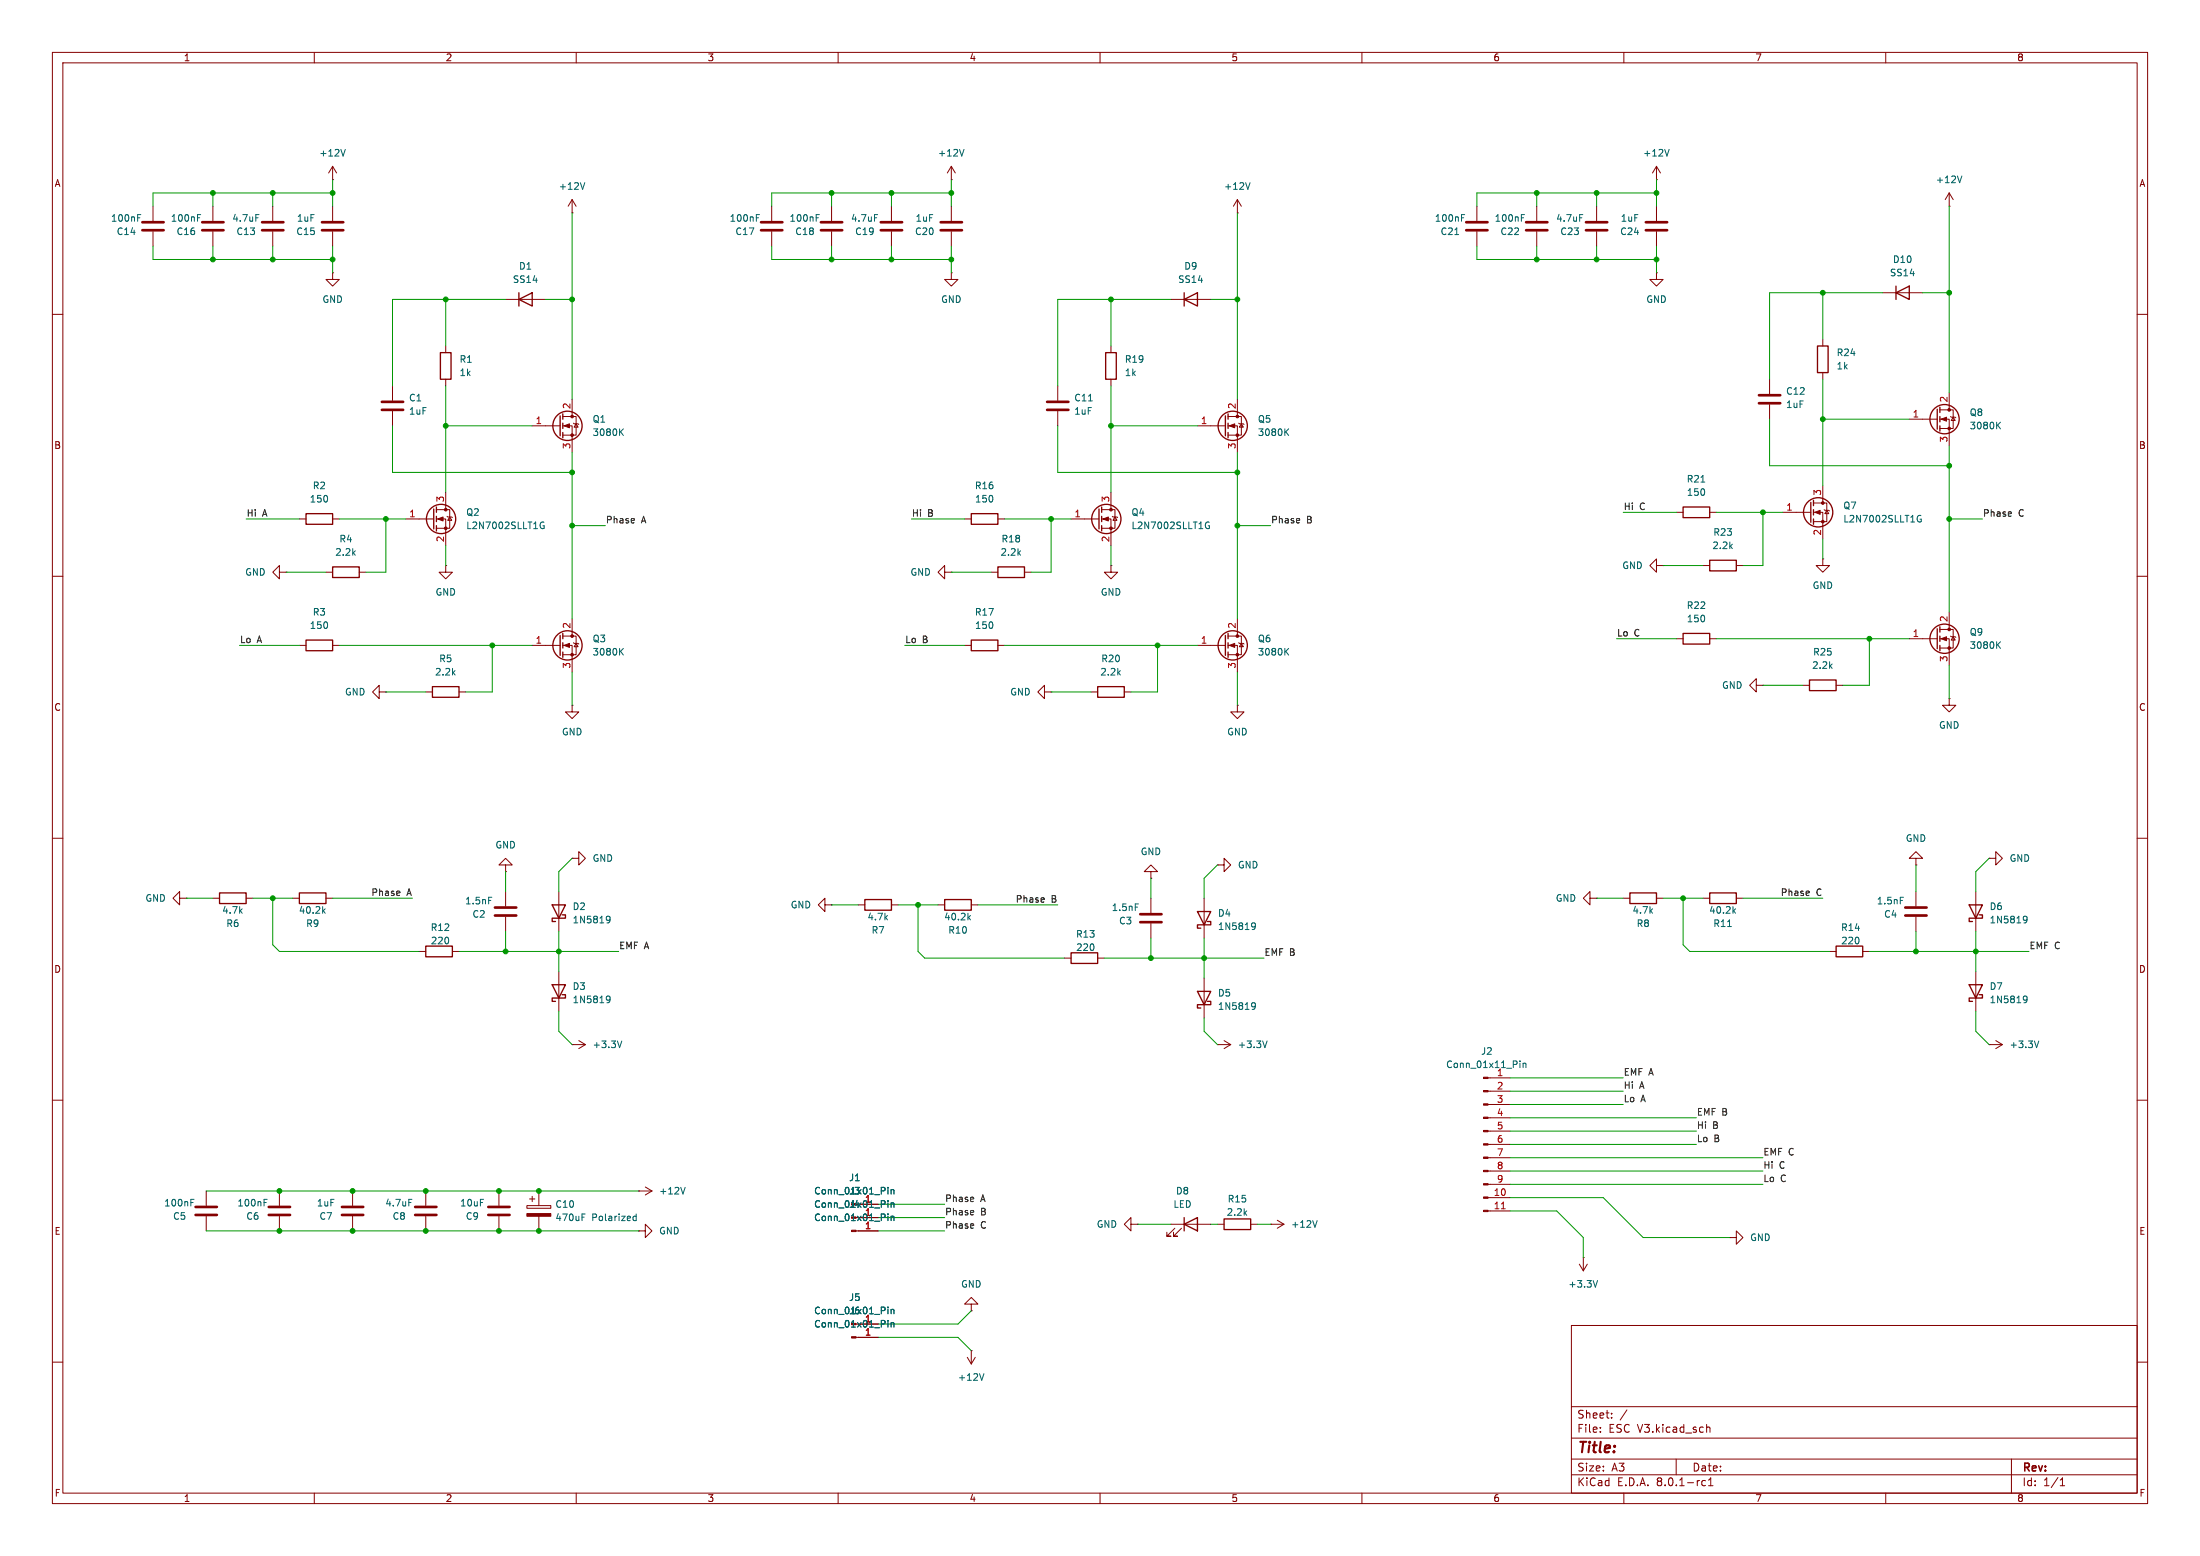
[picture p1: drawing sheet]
<svg xmlns="http://www.w3.org/2000/svg" width="420mm" height="297mm" viewBox="0 0 420 297" stroke-linecap="round" stroke-linejoin="round" font-family="sans-serif">
<g fill="none" stroke="#840000" stroke-width=".19">
<path d="M10 10h400v277h-400zM12 12h396v273h-396zM60 10v2M110 10v2M160 10v2M210 10v2M260 10v2M310 10v2M360 10v2M29.2 39.4v2.8M40.6 39.4v2.8M52.1 39.4v2.8"/>
<path d="M63.5 34.3h.1M63.5 31.8l-.8 1.2M63.5 31.8v2.5M63.5 39.4v2.8M63.5 31.8l.8 1.2M109.2 38.1v2.5M109.2 38.1l-.7 1.3M109.2 38.1l.8 1.3M147.3 39.4v2.8M158.7 39.4v2.8M170.2 39.4v2.8M181.6 34.3h.1"/>
<path d="M181.6 31.8l-.8 1.2M181.6 31.8v2.5M181.6 39.4v2.8M181.6 31.8l.8 1.2M236.2 38.1l-.7 1.3M236.2 38.1v2.5M236.2 38.1l.8 1.3M281.9 39.4v2.8M293.4 39.4v2.8M304.8 39.4v2.8M316.2 34.3h.1M316.2 31.8l-.7 1.2"/>
<path d="M316.2 31.8v2.5M316.2 39.4v2.8M316.2 31.8l.8 1.2M372.1 39.4h.1M372.1 36.8l-.8 1.3M372.1 36.8v2.6M372.1 36.8l.8 1.3M10 60h2M29.2 44.2v2.8M40.6 44.2v2.8M52.1 44.2v2.8M63.5 52.1v1.2h1.3l-1.3 1.3-1.3-1.3h1.3"/>
<path d="M63.5 52.1h.1M63.5 44.2v2.8M96.5 57.2h7.6M109.2 40.6h.1M147.3 44.2v2.8M158.7 44.2v2.8M170.2 44.2v2.8M181.6 52.1v1.2h1.3l-1.3 1.3-1.3-1.3h1.3M181.6 52.1h.1M181.6 44.2v2.8M223.5 57.2h7.6M236.2 40.6h.1"/>
<path d="M281.9 44.2v2.8M293.4 44.2v2.8M304.8 44.2v2.8M316.2 52.1v1.2h1.3l-1.3 1.3-1.2-1.3h1.2M316.2 52.1h.1M316.2 44.2v2.8M359.4 55.9h7.6M408 60h2M74.9 73.7v2.8M74.9 78.5v2.8M85.1 66v1.3M85.1 72.4v1.3"/>
<path d="M107.4 79.5h2.6v3.6h-2.6M109.2 76.2v3.3M201.9 73.7v2.8M201.9 78.5v2.8M212.1 66v1.3M212.1 72.4v1.3M234.4 79.5h2.6v3.6h-2.6M236.2 76.2v3.3M337.8 72.4v2.8M337.8 77.2v2.8M348 64.8v1.2M348 71.1v1.3"/>
<path d="M370.3 78.2h2.6v3.6h-2.6M372.1 74.9v3.3M372.4 79.5l1 .3M372.9 79.6l.4 .7h-.8zM57.1 99.1h1.3M63.5 99.1h1.3M77.5 99.1h5.3M83.3 99.1h1.8v5M83.3 97.3h2.6v3.5h-2.6M85.1 94v3.3M85.3 98.6l1.1 .2M85.9 98.7l.3 .6h-.7z"/>
<path d="M101.6 81.3h5.3M107.4 81.3h1.8v5.1M109.5 80.8l1 .2M110 80.9l.4 .6h-.8zM184.1 99.1h1.3M190.5 99.1h1.3M204.5 99.1h5.3M210.3 99.1h1.8v5M210.3 97.3h2.6v3.5h-2.6M212.1 94v3.3M212.3 98.6l1.1 .2M212.9 98.7l.3 .6h-.7z"/>
<path d="M228.6 81.3h5.3M234.4 81.3h1.8v5.1M236.5 80.8l1 .2M237 80.9l.4 .6h-.8zM320 97.8h1.3M326.4 97.8h1.3M340.4 97.8h5.3M346.2 97.8h1.8v5.1M346.2 96h2.5v3.6h-2.5M348 92.7v3.3M348.2 97.3l1 .2M348.7 97.4l.4 .6h-.7z"/>
<path d="M364.5 80h5.3M370.3 80h1.8v5.1M10 110h2M53.3 109.2v-1.2l-1.2 1.2 1.2 1.3v-1.3h1.3M54.6 109.2h.1M62.2 109.2h1.3M68.6 109.2h1.2M85.1 108v1.2h1.3l-1.3 1.3-1.3-1.3h1.3M85.1 108h.1M109.2 118.1v3.3M180.3 109.2v-1.2l-1.2 1.2 1.2 1.3v-1.3h1.3M181.6 109.2h.1"/>
<path d="M189.2 109.2h1.3M195.6 109.2h1.2M212.1 108v1.2h1.3l-1.3 1.3-1.3-1.3h1.3M212.1 108h.1M236.2 118.1v3.3M316.2 108v-1.3l-1.2 1.3 1.2 1.2v-1.2h1.3M317.5 108h.1M325.1 108h1.3M331.5 108h1.2M348 106.7v1.3h1.2l-1.2 1.2-1.3-1.2h1.3M348 106.7h.1M372.1 116.8v3.3"/>
<path d="M408 110h2M57.1 123.2h1.3M63.5 123.2h1.3M72.4 132.1v-1.3l-1.3 1.3 1.3 1.3v-1.3h1.3M73.7 132.1h.1M81.3 132.1h1.2M87.6 132.1h1.3M101.6 123.2h5.3M107.4 123.2h1.8v5.1M107.4 121.4h2.6v3.6h-2.6M109.2 134.6v1.3h1.3l-1.3 1.3-1.3-1.3h1.3M109.2 134.6h.1"/>
<path d="M109.5 122.7l1 .2M110 122.8l.4 .6h-.8zM184.1 123.2h1.3M190.5 123.2h1.3M199.4 132.1v-1.3l-1.3 1.3 1.3 1.3v-1.3h1.3M200.7 132.1h.1M208.3 132.1h1.2M214.6 132.1h1.3M228.6 123.2h5.3M234.4 123.2h1.8v5.1M234.4 121.4h2.6v3.6h-2.6M236.2 134.6v1.3h1.3l-1.3 1.3-1.3-1.3h1.3"/>
<path d="M236.2 134.6h.1M236.5 122.7l1 .2M237 122.8l.4 .6h-.8zM320 121.9h1.3M326.4 121.9h1.3M335.3 130.8v-1.3l-1.3 1.3 1.3 1.3v-1.3h1.2M336.5 130.8h.1M344.2 130.8h1.2M350.5 130.8h1.3M364.5 121.9h5.3M370.3 121.9h1.8v5.1M370.3 120.1h2.6v3.6h-2.6"/>
<path d="M372.1 133.4v1.2h1.3l-1.3 1.3-1.3-1.3h1.3M372.1 133.4h.1M372.4 121.4l1 .3M372.9 121.5l.4 .7h-.8zM10 160h2M408 160h2M34.3 171.5v-1.3l-1.3 1.3 1.3 1.2v-1.2h1.3M35.6 171.5h.1M40.6 171.5h1.3M47 171.5h1.3M55.9 171.5h1.2M62.2 171.5h1.3"/>
<path d="M96.5 165.1h1.3l-1.3-1.3-1.3 1.3h1.3v1.3M96.5 166.4h.1M96.5 170.2v2.8M96.5 175v2.8M106.7 170.2v7.6M109.2 163.8h1.3v-1.2l1.3 1.2-1.3 1.3v-1.3M109.2 163.8h.1M157.5 172.7v-1.2l-1.3 1.2 1.3 1.3v-1.3h1.2M158.7 172.7h.1M163.8 172.7h1.3M170.2 172.7h1.2M179.1 172.7h1.2"/>
<path d="M185.4 172.7h1.3M219.7 166.4h1.3l-1.3-1.3-1.3 1.3h1.3v1.2M219.7 167.6h.1M219.7 171.5v2.7M219.7 176.3v2.8M229.9 171.5v7.6M232.4 165.1h1.3v-1.3l1.2 1.3-1.2 1.3v-1.3M232.4 165.1h.1M303.5 171.5v-1.3l-1.2 1.3 1.2 1.2v-1.2h1.3M304.8 171.5h.1M309.9 171.5h1.2M316.2 171.5h1.3"/>
<path d="M325.1 171.5h1.3M331.5 171.5h1.2M365.8 163.8h1.2l-1.2-1.2-1.3 1.2h1.3v1.3M365.8 165.1h.1M365.8 170.2v2.8M365.8 175v2.8M377.2 170.2v7.6M379.7 163.8h1.3v-1.2l1.3 1.2-1.3 1.3v-1.3M379.7 163.8h.1M80 181.6h1.3M86.4 181.6h1.2M106.7 185.4v7.6"/>
<path d="M109.2 199.4h.1M109.2 199.4h2.6M110.5 198.6l1.3 .8M111.8 199.4l-1.3 .8M203.2 182.9h1.3M209.5 182.9h1.3M229.9 186.7v7.6M232.4 199.4h.1M232.4 199.4h2.5M233.7 198.6l1.2 .8M234.9 199.4l-1.2 .8M349.2 181.6h1.3"/>
<path d="M355.6 181.6h1.3M377.2 185.4v7.6M379.7 199.4h.1M379.7 199.4h2.6M381 198.6l1.3 .8M382.3 199.4l-1.3 .8M10 210h2M284.1 218.4h4.2M284.1 215.9h4.2M284.1 213.4h4.2M284.1 210.8h4.2M284.1 208.3h4.2"/>
<path d="M284.1 205.7h4.2M408 210h2M39.4 227.3v2.8M39.4 232.2v2.7M53.3 227.3v2.8M53.3 232.2v2.7M67.3 227.3v2.8M67.3 232.2v2.7M81.3 227.3v2.8M81.3 232.2v2.7M95.2 227.3v2.8M95.2 232.2v2.7"/>
<path d="M100.6 230.1h4.6v.5h-4.6zM101.1 228.9h1M101.6 228.3v1.1M102.9 227.3v2.8M102.9 232.2v2.7M121.9 227.3h.1M121.9 234.9h1.3v-1.2l1.3 1.2-1.3 1.3v-1.3M121.9 234.9h.1M121.9 227.3h2.6M123.2 226.6l1.3 .7M124.5 227.3l-1.3 .8M163.4 234.9h4.2"/>
<path d="M163.8 232.4h3.8M163.8 229.9h3.8M215.9 233.7v-1.3l-1.3 1.3 1.3 1.2v-1.2h1.3M217.2 233.7h.1M223.5 233.7h7.6M224.3 234.4l-1.5 1.6h.7h-.7v-.8M225.6 234.4l-1.6 1.6h.8h-.8v-.8M232.4 233.7h1.3M238.8 233.7h1.2M242.6 233.7h.1M242.6 233.7h2.5M243.8 232.9l1.3 .8"/>
<path d="M245.1 233.7l-1.3 .7M284.1 231.1h4.2M284.1 228.6h4.2M284.1 226.1h4.2M284.1 223.5h4.2M284.1 221h4.2M330.2 236.2h1.3v-1.3l1.2 1.3-1.2 1.3v-1.3M330.2 236.2h.1M10 260h2M163.4 255.3h4.2M163.8 252.7h3.8M184.7 259.1l.7 1.2"/>
<path d="M185.4 257.8h.1M185.4 248.9h1.3l-1.3-1.3-1.3 1.3h1.3v1.3M185.4 250.2h.1M185.4 257.8v2.5M186.2 259.1l-.8 1.2M300 253h108v32h-108zM301.5 241.3l.8 1.3M302.3 240h.1M302.3 240v2.6M303 241.3l-.7 1.3M408 260h2M300 278.5h108"/>
<path d="M300 274.5h108M300 268.5h108M305.5 273.2v.2M305.5 272.5v.1M307.7 270.5v.2M307.7 269.8v.1M310.6 269.1l-1.3 1.9M320 278.5v3M325.8 271.9v1.5M325.8 272.5l.2-.1 .4 .1v.9M384 278.5v6.5M60 285v2"/>
<path d="M110 285v2M160 285v2M210 285v2M260 285v2M300 281.5h108M310 285v2M325.6 282.7l-.4-.1-.3 .3 .1 .6h.6M326.2 283.6h.8M326.2 282.5l.4-.4v1.5M360 285v2M393.3 283.6h.9M393.3 282.5l.4-.4v1.5"/>
</g>
<g fill="none" stroke="#006464" stroke-width=".19">
<path d="M65.9 28.5l-.4 1.3M111.6 34.9l-.4 1.2M184 28.5l-.4 1.3M238.6 34.9l-.4 1.2M318.6 28.5l-.4 1.3M374.5 33.6l-.4 1.3M26.3 41.6h.4M26.3 41h.6M37.7 41.6h.4M37.7 41h.6M48.8 41h.6M144.4 41.6h.4"/>
<path d="M144.4 41h.6M155.8 41.6h.4M155.8 41h.6M166.9 41h.6M277.7 44.8h.8M279 41.6h.4M279 41h.6M290.4 41.6h.5M290.4 41h.6M301.6 41h.6M207.8 76.5h.7M103.8 99.7h-.5l-.1 .2"/>
<path d="M118.5 82.4l.5 .7M119 81.9l-.7 .7M230.8 99.7h-.5l-.1 .2M245.5 82.4l.5 .7M246 81.9l-.7 .7M324.7 92h.8M366.5 99.1h.3l-.1 .5h-.5l-.1-.3M366.7 98.4h-.5l-.1 .3M381.4 81.1l.5 .8M381.9 80.6l-.7 .7M103.6 100.4h.3l-.1 .4h-.5l-.1-.2M230.6 100.4h.3l-.1 .4h-.5l-.1-.2"/>
<path d="M118.5 124.3l.5 .7M119 123.8l-.7 .7M245.5 124.3l.5 .7M246 123.8l-.7 .7M381.4 123l.5 .8M381.9 122.5l-.7 .7M61.7 173.8l.4 .5M62.1 173.5l-.5 .5M93.3 171.3h.6M115.9 174.9h.3l.3 .2a.84 .84 0 0 1-.4 1.1h-.2M116.5 175.4l-.3 .3-.3-.1M184.9 175.1l.4 .5"/>
<path d="M185.3 174.7l-.5 .5M216.7 172.5h.6M239.1 176.2h.3l.3 .2a.84 .84 0 0 1-.4 1h-.2M239.7 176.7l-.3 .2h-.3M329.8 176.9h.7M331 173.8l.3 .5M331.3 173.5l-.5 .5M362.8 171.3h.6M386.4 174.9h.3l.3 .2-.1 .8-.2 .2-.3 .1M387 175.4l-.3 .3-.3-.1M115.9 190.2l.3-.1 .3 .3a.84 .84 0 0 1-.4 1h-.2M116.5 190.7l-.3 .2h-.3"/>
<path d="M118.7 198.7l-.4 1.3M239.1 191.5l.3-.1 .3 .2a.84 .84 0 0 1-.4 1.1h-.2M239.7 191.9l-.3 .3-.3-.1M241.9 198.7l-.4 1.3M386.4 190.2l.3-.1 .3 .3-.1 .7-.2 .2-.3 .1M387 190.7l-.3 .2h-.3M389.2 198.7l-.4 1.3M290.2 202.5v.1M290.2 202.9v.9M290.8 202.9v.9M290.8 203.1l.2-.2 .3 .1v.8M36.4 229.5h.5"/>
<path d="M36.4 228.9h.6M50.4 229.5h.4M50.4 228.9h.6M78 228.9h.6M111.1 232.3h.4M111.1 231.7h.6M120.8 232.7l.3 .3 .4-.1M121.5 232.2l-.4-.1-.3 .3M121.5 231.7v1.3M130.8 226.6l-.4 1.3M169.5 226.6v.2M169.5 227.1v.8"/>
<path d="M169.5 229.2v.1M169.5 229.6v.8M169.5 231.7v.1M169.5 232.1v.9M170.1 227.1v.8M170.1 229.6v.8M170.1 232.1v.9M170.1 232.3l.2-.2 .3 .1 .1 .8M170.1 227.2l.2-.1h.3l.1 .8M170.1 229.7l.2-.1 .3 .1 .1 .7M251.5 233l-.5 1.3M169.5 249.5v.1"/>
<path d="M169.5 249.9v.9M169.5 252v.2M169.5 252.5v.8M170.1 249.9v.9M170.1 252.5v.8M170.1 250l.2-.1 .3 .1 .1 .8M170.1 252.6l.2-.1h.3l.1 .8M305 244.4l-.4 1.3M187.8 262.2l-.4 1.3"/>
</g>
<g fill="none" stroke="#840000" stroke-width=".51">
<path d="M27.2 42.4h4M27.2 43.9h4M38.6 42.4h4.1M38.6 43.9h4.1M50 42.4h4.1M50 43.9h4.1M61.5 42.4h4M61.5 43.9h4M145.3 42.4h4.1M145.3 43.9h4.1M156.7 42.4h4.1M156.7 43.9h4.1"/>
<path d="M168.1 42.4h4.1M168.1 43.9h4.1M179.6 42.4h4M179.6 43.9h4M279.9 42.4h4.1M279.9 43.9h4.1M291.3 42.4h4.1M291.3 43.9h4.1M302.8 42.4h4M302.8 43.9h4M314.2 42.4h4.1M314.2 43.9h4.1"/>
<path d="M72.9 78.2h4.1M72.9 76.7h4.1M199.9 78.2h4.1M199.9 76.7h4.1M335.8 77h4.1M335.8 75.4h4.1M94.5 173.2h4.1M94.5 174.8h4.1M217.7 174.5h4M217.7 176h4M363.7 173.2h4.1M363.7 174.8h4.1"/>
<path d="M37.3 230.4h4.1M37.3 231.9h4.1M51.3 230.4h4.1M51.3 231.9h4.1M65.3 230.4h4M65.3 231.9h4M79.2 230.4h4.1M79.2 231.9h4.1M93.2 230.4h4.1M93.2 231.9h4.1"/>
</g>
<g fill="none" stroke="#840000" stroke-width=".25">
<path d="M99.1 57.2l2.5-1.3v2.5zM99.1 55.9v2.5M226.1 57.2l2.5-1.3v2.5zM226.1 55.9v2.5M361.9 55.9l2.6-1.3v2.6zM361.9 54.6v2.6M84.1 67.3h2v5.1h-2zM106.9 79.4v3.8M107.4 79v1M211.1 67.3h2v5.1h-2zM233.9 79.4v3.8M234.4 79v1"/>
<path d="M347 66h2v5.1h-2zM369.8 78.1v3.8M370.3 77.7v1M370.3 79.5v1M58.4 98h5.1v2.1h-5.1zM82.8 97.2v3.8M83.3 96.8v1M83.3 98.6v1M107.4 80.8v1M107.4 82.6v1M185.4 98h5.1v2.1h-5.1zM209.8 97.2v3.8"/>
<path d="M210.3 96.8v1M210.3 98.6v1M234.4 80.8v1M234.4 82.6v1M321.3 96.8h5.1v2h-5.1zM345.7 95.9v3.8M346.2 95.5v1M346.2 97.3v1M346.2 99.1v1M370.3 81.3v1M63.5 108.2h5.1v2h-5.1zM83.3 100.3v1"/>
<path d="M190.5 108.2h5.1v2h-5.1zM210.3 100.3v1M326.4 106.9h5.1v2.1h-5.1zM370.3 119.6v1.1M58.4 122.2h5.1v2h-5.1zM82.5 131.1h5.1v2h-5.1zM106.9 121.3v3.8M107.4 120.9v1M107.4 122.7v1M107.4 124.5v1M185.4 122.2h5.1v2h-5.1zM209.5 131.1h5.1v2h-5.1z"/>
<path d="M233.9 121.3v3.8M234.4 120.9v1M234.4 122.7v1M234.4 124.5v1M321.3 120.9h5.1v2h-5.1zM345.4 129.8h5.1v2h-5.1zM369.8 120v3.8M370.3 121.4v1M370.3 123.2v1M41.9 170.4h5.1v2.1h-5.1zM57.1 170.4h5.1v2.1h-5.1zM105.4 172.7h2.5l-1.2 2.6z"/>
<path d="M107.3 174.6h.6v.7h-2.5v.6h.6M165.1 171.7h5.1v2h-5.1zM180.3 171.7h5.1v2h-5.1zM228.6 174h2.5l-1.2 2.5zM230.5 175.9h.6v.6h-2.5v.7h.6M311.1 170.4h5.1v2.1h-5.1zM326.4 170.4h5.1v2.1h-5.1zM375.9 172.7h2.6l-1.3 2.6zM377.8 174.6h.7v.7h-2.6v.6h.7M81.3 180.6h5.1v2h-5.1zM105.4 188h2.5l-1.2 2.5zM107.3 189.9h.6v.6h-2.5v.6h.6"/>
<path d="M204.5 181.9h5v2h-5zM228.6 189.2h2.5l-1.2 2.6zM230.5 191.1h.6v.7h-2.5v.6h.6M350.5 180.6h5.1v2h-5.1zM375.9 188h2.6l-1.3 2.5zM377.8 189.9h.7v.6h-2.6v.6h.7M226.1 233.7l2.5-1.3v2.5zM226.1 232.4v2.5M233.7 232.7h5.1v2h-5.1z"/>
<circle cx="84.2" cy="99.1" r="2.79"/>
<circle cx="108.3" cy="81.3" r="2.79"/>
<circle cx="211.2" cy="99.1" r="2.79"/>
<circle cx="235.3" cy="81.3" r="2.79"/>
<circle cx="347.1" cy="97.8" r="2.79"/>
<circle cx="371.2" cy="80" r="2.79"/>
<circle cx="108.3" cy="123.2" r="2.79"/>
<circle cx="235.3" cy="123.2" r="2.79"/>
<circle cx="371.2" cy="121.9" r="2.79"/>
</g>
<g fill="#840000" stroke="#840000" stroke-width=".19">
<path d="M107.7 81.3l1-.4v.8z"/>
<path d="M107.7 123.2l1-.4v.8z"/>
<path d="M234.7 81.3l1-.4v.8z"/>
<path d="M162.6 234.8h.8v.3h-.8z"/>
<path d="M83.6 99.1l1-.4v.7z"/>
<path d="M234.7 123.2l1-.4v.8z"/>
<path d="M210.6 99.1l1-.4v.7z"/>
<path d="M283.2 231h.9v.3h-.9z"/>
<path d="M283.2 228.5h.9v.2h-.9z"/>
<path d="M283.2 225.9h.9v.3h-.9z"/>
<path d="M283.2 223.4h.9v.2h-.9z"/>
<path d="M283.2 220.9h.9v.2h-.9z"/>
<path d="M283.2 218.3h.9v.3h-.9z"/>
<path d="M283.2 215.8h.9v.2h-.9z"/>
<path d="M283.2 213.2h.9v.3h-.9z"/>
<path d="M283.2 210.7h.9v.2h-.9z"/>
<path d="M283.2 208.2h.9v.2h-.9z"/>
<path d="M283.2 205.6h.9v.3h-.9z"/>
<path d="M100.6 231.6h4.6v.6h-4.6z"/>
<path d="M370.6 80l1-.4v.8z"/>
<path d="M162.6 255.1h.8v.3h-.8z"/>
<path d="M346.5 97.8l1-.4v.8z"/>
<path d="M370.6 121.9l1-.4v.8z"/>
<circle cx="109.2" cy="83.1" r=".25"/>
<circle cx="109.2" cy="79.5" r=".25"/>
<circle cx="109.2" cy="125" r=".25"/>
<circle cx="109.2" cy="121.4" r=".25"/>
<circle cx="236.2" cy="83.1" r=".25"/>
<circle cx="236.2" cy="79.5" r=".25"/>
<circle cx="85.1" cy="100.8" r=".25"/>
<circle cx="85.1" cy="97.3" r=".25"/>
<circle cx="236.2" cy="125" r=".25"/>
<circle cx="236.2" cy="121.4" r=".25"/>
<circle cx="212.1" cy="100.8" r=".25"/>
<circle cx="212.1" cy="97.3" r=".25"/>
<circle cx="372.1" cy="81.8" r=".25"/>
<circle cx="372.1" cy="78.2" r=".25"/>
<circle cx="348" cy="99.6" r=".25"/>
<circle cx="348" cy="96" r=".25"/>
<circle cx="372.1" cy="123.7" r=".25"/>
<circle cx="372.1" cy="120.1" r=".25"/>
</g>
<path d="M286.6 230.7h.8" fill="none" stroke="#a90000" stroke-width=".19"/>
<g fill="none" stroke="#009600" stroke-width=".19">
<path d="M40.6 36.8v2.6M52.1 36.8v2.6M63.5 36.8h-34.3v2.6M63.5 34.3v5.1M158.7 36.8v2.6M170.2 36.8v2.6M181.6 36.8h-34.3v2.6M181.6 34.3v5.1M293.4 36.8v2.6M304.8 36.8v2.6M316.2 34.3v5.1M316.2 36.8h-34.3v2.6"/>
<path d="M372.1 39.4v35.5M29.2 47v2.5h34.3M40.6 47v2.5M52.1 47v2.5M63.5 47v5.1M85.1 57.2v8.8M96.5 57.2h-21.6v16.5M104.1 57.2h5.1M109.2 40.6v35.6M147.3 47v2.5h34.3M158.7 47v2.5M170.2 47v2.5"/>
<path d="M181.6 47v5.1M212.1 57.2v8.8M223.5 57.2h-21.6v16.5M231.1 57.2h5.1M236.2 40.6v35.6M281.9 47v2.5h34.3M293.4 47v2.5M304.8 47v2.5M316.2 47v5.1M348 55.9v8.9M359.4 55.9h-21.6v16.5M367 55.9h5.1"/>
<path d="M85.1 73.7v20.3M212.1 73.7v20.3M348 72.4v20.3M47 99.1h10.1M64.8 99.1h12.7M73.7 99.1v10.1h-3.9M74.9 81.3v8.9h34.3M85.1 81.3h16.5M109.2 86.4v31.7M174 99.1h10.1M191.8 99.1h12.7M200.7 99.1v10.1h-3.9"/>
<path d="M201.9 81.3v8.9h34.3M212.1 81.3h16.5M236.2 86.4v31.7M309.9 97.8h10.1M327.7 97.8h12.7M336.5 97.8v10.2h-3.8M337.8 80v8.9h34.3M348 80h16.5M372.1 85.1v31.7M372.1 99.1h6.4M54.6 109.2h7.6M85.1 104.1v3.9"/>
<path d="M109.2 100.3h6.4M181.6 109.2h7.6M212.1 104.1v3.9M236.2 100.3h6.4M317.5 108h7.6M348 102.9v3.8M45.7 123.2h11.4M64.8 123.2h36.8M73.7 132.1h7.6M94 123.2v8.9h-5.1M109.2 128.3v6.3M172.7 123.2h11.4"/>
<path d="M191.8 123.2h36.8M200.7 132.1h7.6M221 123.2v8.9h-5.1M236.2 128.3v6.3M308.6 121.9h11.4M327.7 121.9h36.8M336.5 130.8h7.7M356.9 121.9v8.9h-5.1M372.1 127v6.4M35.6 171.5h5M48.3 171.5h7.6M52.1 171.5v8.8l1.2 1.3h26.7"/>
<path d="M63.5 171.5h15.2M96.5 166.4v3.8M96.5 177.8v3.8M106.7 177.8v7.6M109.2 163.8l-2.5 2.6v3.8M158.7 172.7h5.1M171.4 172.7h7.7M175.3 172.7v8.9l1.2 1.3h26.7M186.7 172.7h15.2M219.7 167.6v3.9M219.7 179.1v3.8M229.9 179.1v7.6"/>
<path d="M232.4 165.1l-2.5 2.5v3.9M304.8 171.5h5.1M317.5 171.5h7.6M321.3 171.5v8.8l1.3 1.3h26.6M332.7 171.5h15.3M365.8 165.1v5.1M365.8 177.8v3.8M377.2 177.8v7.6M379.7 163.8l-2.5 2.6v3.8M87.6 181.6h30.5M106.7 193v3.9l2.5 2.5M210.8 182.9h30.5"/>
<path d="M229.9 194.3v2.6l2.5 2.5M356.9 181.6h30.4M377.2 193v3.9l2.5 2.5M288.3 205.7h21.6M288.3 213.4h35.5M288.3 215.9h35.5M288.3 218.4h35.5M288.3 210.8h21.6M288.3 208.3h21.6M39.4 234.9h82.5M39.4 227.3h82.5M167.6 234.9h12.7"/>
<path d="M167.6 229.9h12.7M167.6 232.4h12.7M217.2 233.7h6.3M231.1 233.7h1.3M240 233.7h2.6M288.3 228.6h17.8l7.6 7.6h16.5M288.3 231.1h8.9l5.1 5.1v3.8M288.3 221h48.2M288.3 223.5h48.2M288.3 226.1h48.2M167.6 255.3h15.3l2.5 2.5M185.4 250.2l-2.5 2.5h-15.3"/>
</g>
<g fill="#009600" stroke="#009600" stroke-width=".19">
<circle cx="316.2" cy="36.8" r=".46"/>
<circle cx="348" cy="55.9" r=".46"/>
<circle cx="316.2" cy="49.5" r=".46"/>
<circle cx="304.8" cy="49.5" r=".46"/>
<circle cx="293.4" cy="36.8" r=".46"/>
<circle cx="293.4" cy="49.5" r=".46"/>
<circle cx="348" cy="80" r=".46"/>
<circle cx="304.8" cy="36.8" r=".46"/>
<circle cx="372.1" cy="55.9" r=".46"/>
<circle cx="236.2" cy="90.2" r=".46"/>
<circle cx="236.2" cy="57.2" r=".46"/>
<circle cx="200.7" cy="99.1" r=".46"/>
<circle cx="221" cy="123.2" r=".46"/>
<circle cx="236.2" cy="100.3" r=".46"/>
<circle cx="212.1" cy="57.2" r=".46"/>
<circle cx="212.1" cy="81.3" r=".46"/>
<circle cx="372.1" cy="99.1" r=".46"/>
<circle cx="372.1" cy="88.9" r=".46"/>
<circle cx="336.5" cy="97.8" r=".46"/>
<circle cx="356.9" cy="121.9" r=".46"/>
<circle cx="219.7" cy="182.9" r=".46"/>
<circle cx="229.9" cy="182.9" r=".46"/>
<circle cx="377.2" cy="181.6" r=".46"/>
<circle cx="365.8" cy="181.6" r=".46"/>
<circle cx="321.3" cy="171.5" r=".46"/>
<circle cx="94" cy="123.2" r=".46"/>
<circle cx="109.2" cy="57.2" r=".46"/>
<circle cx="109.2" cy="90.2" r=".46"/>
<circle cx="106.7" cy="181.6" r=".46"/>
<circle cx="175.3" cy="172.7" r=".46"/>
<circle cx="109.2" cy="100.3" r=".46"/>
<circle cx="85.1" cy="81.3" r=".46"/>
<circle cx="73.7" cy="99.1" r=".46"/>
<circle cx="53.3" cy="234.9" r=".46"/>
<circle cx="67.3" cy="227.3" r=".46"/>
<circle cx="67.3" cy="234.9" r=".46"/>
<circle cx="81.3" cy="234.9" r=".46"/>
<circle cx="95.2" cy="234.9" r=".46"/>
<circle cx="81.3" cy="227.3" r=".46"/>
<circle cx="95.2" cy="227.3" r=".46"/>
<circle cx="52.1" cy="171.5" r=".46"/>
<circle cx="53.3" cy="227.3" r=".46"/>
<circle cx="96.5" cy="181.6" r=".46"/>
<circle cx="63.5" cy="36.8" r=".46"/>
<circle cx="52.1" cy="36.8" r=".46"/>
<circle cx="40.6" cy="49.5" r=".46"/>
<circle cx="40.6" cy="36.8" r=".46"/>
<circle cx="52.1" cy="49.5" r=".46"/>
<circle cx="85.1" cy="57.2" r=".46"/>
<circle cx="63.5" cy="49.5" r=".46"/>
<circle cx="170.2" cy="49.5" r=".46"/>
<circle cx="181.6" cy="49.5" r=".46"/>
<circle cx="158.7" cy="36.8" r=".46"/>
<circle cx="181.6" cy="36.8" r=".46"/>
<circle cx="170.2" cy="36.8" r=".46"/>
<circle cx="158.7" cy="49.5" r=".46"/>
<circle cx="102.9" cy="234.9" r=".46"/>
<circle cx="102.9" cy="227.3" r=".46"/>
</g>
<text font-size="2.8" fill="#840000" x="301" y="277.9">Title:</text>
<g font-size="2.1" fill="#840000">
<text x="301" y="273.7">File:</text>
<text x="301" y="271">Sheet:</text>
<text x="307.1" y="273.7">ESC V3.kicad_sch</text>
<text x="301" y="281.1">Size:</text>
<text x="307.6" y="281.1">A3</text>
<text x="323" y="281.1">Date:</text>
<text x="386" y="281.3">Rev:</text>
<text x="301" y="283.9">KiCad</text>
<text x="308.7" y="283.9">E.D.A.</text>
<text x="316.3" y="283.9">8.0.1-rc1</text>
<text x="386" y="283.9">Id:</text>
<text x="390.1" y="283.9">1/1</text>
</g>
<g font-size="1.8" fill="#840000">
<text x="35" y="11.9">1</text>
<text x="85" y="11.9">2</text>
<text x="135" y="11.9">3</text>
<text x="185" y="11.9">4</text>
<text x="235" y="11.9">5</text>
<text x="285" y="11.9">6</text>
<text x="335" y="11.9">7</text>
<text x="385" y="11.9">8</text>
<text x="10.3" y="35.9">A</text>
<text x="408.3" y="35.9">A</text>
<text x="10.3" y="85.9">B</text>
<text x="408.2" y="85.9">B</text>
<text x="10.3" y="135.9">C</text>
<text x="408.2" y="135.9">C</text>
<text x="10.3" y="185.9">D</text>
<text x="408.2" y="185.9">D</text>
<text x="10.3" y="235.9">E</text>
<text x="408.3" y="235.9">E</text>
<text x="10.3" y="285.9">F</text>
<text x="35" y="286.9">1</text>
<text x="85" y="286.9">2</text>
<text x="135" y="286.9">3</text>
<text x="185" y="286.9">4</text>
<text x="235" y="286.9">5</text>
<text x="285" y="286.9">6</text>
<text x="335" y="286.9">7</text>
<text x="385" y="286.9">8</text>
<text x="408.3" y="285.9">F</text>
</g>
<g font-size="1.8" fill="#006464">
<text x="60.9" y="30.1">+12V</text>
<text x="179" y="30.1">+12V</text>
<text x="313.6" y="30.1">+12V</text>
<text x="369.5" y="35.2">+12V</text>
<text x="106.6" y="36.4">+12V</text>
<text x="233.6" y="36.4">+12V</text>
<text x="21.1" y="42.5">100nF</text>
<text x="22.2" y="45.1">C14</text>
<text x="32.5" y="42.5">100nF</text>
<text x="33.6" y="45.1">C16</text>
<text x="44.3" y="42.5">4.7uF</text>
<text x="45" y="45.1">C13</text>
<text x="56.5" y="45.1">C15</text>
<text x="56.6" y="42.5">1uF</text>
<text x="139.2" y="42.5">100nF</text>
<text x="140.3" y="45.1">C17</text>
<text x="150.6" y="42.5">100nF</text>
<text x="151.7" y="45.1">C18</text>
<text x="162.4" y="42.5">4.7uF</text>
<text x="163.2" y="45.1">C19</text>
<text x="174.6" y="45.1">C20</text>
<text x="174.7" y="42.5">1uF</text>
<text x="273.8" y="42.5">100nF</text>
<text x="274.9" y="45.1">C21</text>
<text x="285.3" y="42.5">100nF</text>
<text x="286.3" y="45.1">C22</text>
<text x="297" y="42.5">4.7uF</text>
<text x="297.8" y="45.1">C23</text>
<text x="309.2" y="45.1">C24</text>
<text x="309.3" y="42.5">1uF</text>
<text x="99" y="51.7">D1</text>
<text x="226" y="51.7">D9</text>
<text x="360.7" y="52.9">SS14</text>
<text x="361.3" y="50.4">D10</text>
<text x="61.5" y="58">GND</text>
<text x="97.8" y="54.2">SS14</text>
<text x="179.6" y="58">GND</text>
<text x="224.8" y="54.2">SS14</text>
<text x="314.2" y="58">GND</text>
<text x="87.6" y="69.4">R1</text>
<text x="87.6" y="72">1k</text>
<text x="214.6" y="69.4">R19</text>
<text x="214.6" y="72">1k</text>
<text x="350.5" y="68.2">R24</text>
<text x="350.5" y="70.7">1k</text>
<text x="78" y="76.8">C1</text>
<text x="205" y="76.8">C11</text>
<text x="340.9" y="75.5">C12</text>
<text x="78" y="79.3">1uF</text>
<text x="113" y="80.9">Q1</text>
<text x="113" y="83.4">3080K</text>
<text x="205" y="79.3">1uF</text>
<text x="240" y="80.9">Q5</text>
<text x="240" y="83.4">3080K</text>
<text x="340.9" y="78.1">1uF</text>
<text x="375.9" y="79.6">Q8</text>
<text x="375.9" y="82.1">3080K</text>
<text x="59.6" y="93.6">R2</text>
<text x="186" y="93.6">R16</text>
<text x="321.9" y="92.3">R21</text>
<text x="321.9" y="94.8">150</text>
<text x="59" y="96.1">150</text>
<text x="88.9" y="101.2">L2N7002SLLT1G</text>
<text x="88.9" y="98.7">Q2</text>
<text x="186" y="96.1">150</text>
<text x="215.9" y="101.2">L2N7002SLLT1G</text>
<text x="215.9" y="98.7">Q4</text>
<text x="351.8" y="97.4">Q7</text>
<text x="351.8" y="99.9">L2N7002SLLT1G</text>
<text x="63.9" y="106.3">2.2k</text>
<text x="64.7" y="103.7">R4</text>
<text x="190.9" y="106.3">2.2k</text>
<text x="191.1" y="103.7">R18</text>
<text x="326.8" y="105">2.2k</text>
<text x="327" y="102.5">R23</text>
<text x="46.7" y="110.1">GND</text>
<text x="83.1" y="113.9">GND</text>
<text x="173.7" y="110.1">GND</text>
<text x="210.1" y="113.9">GND</text>
<text x="309.6" y="108.8">GND</text>
<text x="345.9" y="112.6">GND</text>
<text x="59.6" y="117.7">R3</text>
<text x="186" y="117.7">R17</text>
<text x="321.9" y="116.4">R22</text>
<text x="321.9" y="119">150</text>
<text x="59" y="120.2">150</text>
<text x="113" y="122.8">Q3</text>
<text x="113" y="125.3">3080K</text>
<text x="186" y="120.2">150</text>
<text x="240" y="122.8">Q6</text>
<text x="240" y="125.3">3080K</text>
<text x="346" y="125.3">R25</text>
<text x="375.9" y="121.5">Q9</text>
<text x="375.9" y="124.1">3080K</text>
<text x="83" y="129.1">2.2k</text>
<text x="83.7" y="126.6">R5</text>
<text x="210" y="129.1">2.2k</text>
<text x="210.1" y="126.6">R20</text>
<text x="328.7" y="131.7">GND</text>
<text x="345.9" y="127.9">2.2k</text>
<text x="65.8" y="132.9">GND</text>
<text x="192.8" y="132.9">GND</text>
<text x="107.2" y="140.6">GND</text>
<text x="234.2" y="140.6">GND</text>
<text x="370.1" y="139.3">GND</text>
<text x="363.7" y="160.9">GND</text>
<text x="94.5" y="162.2">GND</text>
<text x="113" y="164.7">GND</text>
<text x="217.7" y="163.4">GND</text>
<text x="236.2" y="166">GND</text>
<text x="383.6" y="164.7">GND</text>
<text x="27.7" y="172.3">GND</text>
<text x="88.7" y="172.8">1.5nF</text>
<text x="109.2" y="173.9">D2</text>
<text x="150.9" y="173.6">GND</text>
<text x="296.9" y="172.3">GND</text>
<text x="358.2" y="172.8">1.5nF</text>
<text x="379.7" y="173.9">D6</text>
<text x="42.3" y="174.6">4.7k</text>
<text x="43.1" y="177.1">R6</text>
<text x="57" y="174.6">40.2k</text>
<text x="58.3" y="177.1">R9</text>
<text x="82.1" y="177.9">R12</text>
<text x="90.1" y="175.4">C2</text>
<text x="109.2" y="176.4">1N5819</text>
<text x="165.5" y="175.9">4.7k</text>
<text x="166.3" y="178.4">R7</text>
<text x="180.1" y="175.9">40.2k</text>
<text x="180.9" y="178.4">R10</text>
<text x="205.3" y="179.2">R13</text>
<text x="212.2" y="174.1">1.5nF</text>
<text x="213.5" y="176.6">C3</text>
<text x="232.4" y="175.2">D4</text>
<text x="232.4" y="177.7">1N5819</text>
<text x="311.6" y="174.6">4.7k</text>
<text x="312.3" y="177.1">R8</text>
<text x="326.2" y="174.6">40.2k</text>
<text x="327" y="177.1">R11</text>
<text x="351.4" y="177.9">R14</text>
<text x="359.6" y="175.4">C4</text>
<text x="379.7" y="176.4">1N5819</text>
<text x="82.2" y="180.4">220</text>
<text x="205.3" y="181.7">220</text>
<text x="351.4" y="180.4">220</text>
<text x="109.2" y="189.1">D3</text>
<text x="109.2" y="191.7">1N5819</text>
<text x="232.4" y="190.4">D5</text>
<text x="379.7" y="189.1">D7</text>
<text x="379.7" y="191.7">1N5819</text>
<text x="232.4" y="193">1N5819</text>
<text x="113" y="200.3">+3.3V</text>
<text x="236.2" y="200.3">+3.3V</text>
<text x="282.7" y="201.5">J2</text>
<text x="383.6" y="200.3">+3.3V</text>
<text x="276" y="204.1">Conn_01x11_Pin</text>
<text x="285.7" y="205.5">1</text>
<text x="162" y="225.7">J1</text>
<text x="31.3" y="230.5">100nF</text>
<text x="32.9" y="233">C5</text>
<text x="45.2" y="230.5">100nF</text>
<text x="46.9" y="233">C6</text>
<text x="60.4" y="230.5">1uF</text>
<text x="60.9" y="233">C7</text>
<text x="73.5" y="230.5">4.7uF</text>
<text x="74.9" y="233">C8</text>
<text x="87.7" y="230.5">10uF</text>
<text x="88.8" y="233">C9</text>
<text x="105.9" y="230.7">C10</text>
<text x="105.9" y="233.3">470uF</text>
<text x="113" y="233.3">Polarized</text>
<text x="125.7" y="228.2">+12V</text>
<text x="155.3" y="233.3">Conn_01x01_Pin</text>
<text x="155.3" y="230.7">Conn_01x01_Pin</text>
<text x="155.3" y="228.2">Conn_01x01_Pin</text>
<text x="162" y="230.7">J4</text>
<text x="162" y="228.2">J3</text>
<text x="165" y="232.2">1</text>
<text x="165" y="229.6">1</text>
<text x="223.9" y="230.7">LED</text>
<text x="224.4" y="228.2">D8</text>
<text x="234.1" y="232.3">2.2k</text>
<text x="234.3" y="229.7">R15</text>
<text x="125.7" y="235.8">GND</text>
<text x="209.3" y="234.5">GND</text>
<text x="246.4" y="234.5">+12V</text>
<text x="334" y="237.1">GND</text>
<text x="183.4" y="246">GND</text>
<text x="299.3" y="246">+3.3V</text>
<text x="155.3" y="251.1">Conn_01x01_Pin</text>
<text x="162" y="251.1">J6</text>
<text x="162" y="248.5">J5</text>
<text x="155.3" y="253.6">Conn_01x01_Pin</text>
<text x="165" y="252.5">1</text>
<text x="182.8" y="263.8">+12V</text>
</g>
<g font-size="1.8" fill="#a90000">
<text x="371.9" y="76.9" transform="rotate(-90 371.9 76.9)">2</text>
<text x="102.2" y="81">1</text>
<text x="109" y="78.2" transform="rotate(-90 109 78.2)">2</text>
<text x="229.2" y="81">1</text>
<text x="236" y="78.2" transform="rotate(-90 236 78.2)">2</text>
<text x="365.1" y="79.8">1</text>
<text x="109" y="85.8" transform="rotate(-90 109 85.8)">3</text>
<text x="236" y="85.8" transform="rotate(-90 236 85.8)">3</text>
<text x="371.9" y="84.5" transform="rotate(-90 371.9 84.5)">3</text>
<text x="84.8" y="96" transform="rotate(-90 84.8 96)">3</text>
<text x="211.8" y="96" transform="rotate(-90 211.8 96)">3</text>
<text x="347.7" y="94.7" transform="rotate(-90 347.7 94.7)">3</text>
<text x="78" y="98.8">1</text>
<text x="205" y="98.8">1</text>
<text x="340.9" y="97.5">1</text>
<text x="84.8" y="103.6" transform="rotate(-90 84.8 103.6)">2</text>
<text x="211.8" y="103.6" transform="rotate(-90 211.8 103.6)">2</text>
<text x="347.7" y="102.3" transform="rotate(-90 347.7 102.3)">2</text>
<text x="371.9" y="118.8" transform="rotate(-90 371.9 118.8)">2</text>
<text x="102.2" y="122.9">1</text>
<text x="109" y="120.1" transform="rotate(-90 109 120.1)">2</text>
<text x="229.2" y="122.9">1</text>
<text x="236" y="120.1" transform="rotate(-90 236 120.1)">2</text>
<text x="365.1" y="121.7">1</text>
<text x="109" y="127.7" transform="rotate(-90 109 127.7)">3</text>
<text x="236" y="127.7" transform="rotate(-90 236 127.7)">3</text>
<text x="371.9" y="126.4" transform="rotate(-90 371.9 126.4)">3</text>
<text x="285.7" y="208">2</text>
<text x="285.7" y="210.6">3</text>
<text x="285.7" y="213.1">4</text>
<text x="285.7" y="215.6">5</text>
<text x="285.7" y="218.2">6</text>
<text x="285.7" y="220.7">7</text>
<text x="285.7" y="223.3">8</text>
<text x="285.7" y="225.8">9</text>
<text x="285.1" y="228.3">10</text>
<text x="285.1" y="230.9">11</text>
<text x="165" y="234.7">1</text>
<text x="165" y="255">1</text>
</g>
<g font-size="1.8" fill="#0f0f0f">
<text x="47" y="98.7">Hi</text>
<text x="50.1" y="98.7">A</text>
<text x="115.6" y="100">Phase</text>
<text x="122.4" y="100">A</text>
<text x="174" y="98.7">Hi</text>
<text x="177.1" y="98.7">B</text>
<text x="242.6" y="100">Phase</text>
<text x="249.4" y="100">B</text>
<text x="309.9" y="97.4">Hi</text>
<text x="313" y="97.4">C</text>
<text x="378.5" y="98.7">Phase</text>
<text x="385.3" y="98.7">C</text>
<text x="45.7" y="122.8">Lo</text>
<text x="49.1" y="122.8">A</text>
<text x="172.7" y="122.8">Lo</text>
<text x="176.1" y="122.8">B</text>
<text x="308.6" y="121.6">Lo</text>
<text x="312" y="121.6">C</text>
<text x="70.8" y="171.1">Phase</text>
<text x="77.7" y="171.1">A</text>
<text x="193.8" y="172.4">Phase</text>
<text x="200.7" y="172.4">B</text>
<text x="339.9" y="171.1">Phase</text>
<text x="346.7" y="171.1">C</text>
<text x="118.1" y="181.3">EMF A</text>
<text x="241.3" y="182.5">EMF B</text>
<text x="387.3" y="181.3">EMF C</text>
<text x="309.9" y="205.4">EMF A</text>
<text x="309.9" y="207.9">Hi</text>
<text x="313" y="207.9">A</text>
<text x="309.9" y="210.5">Lo</text>
<text x="313.2" y="210.5">A</text>
<text x="323.8" y="215.6">Hi</text>
<text x="323.8" y="213">EMF B</text>
<text x="327" y="215.6">B</text>
<text x="323.8" y="218.1">Lo</text>
<text x="327.2" y="218.1">B</text>
<text x="336.5" y="220.6">EMF C</text>
<text x="336.5" y="223.2">Hi</text>
<text x="336.5" y="225.7">Lo</text>
<text x="339.7" y="223.2">C</text>
<text x="339.9" y="225.7">C</text>
<text x="180.3" y="229.5">Phase</text>
<text x="180.3" y="232.1">Phase</text>
<text x="187.2" y="229.5">A</text>
<text x="187.2" y="232.1">B</text>
<text x="180.3" y="234.6">Phase</text>
<text x="187.2" y="234.6">C</text>
</g>
</svg>
